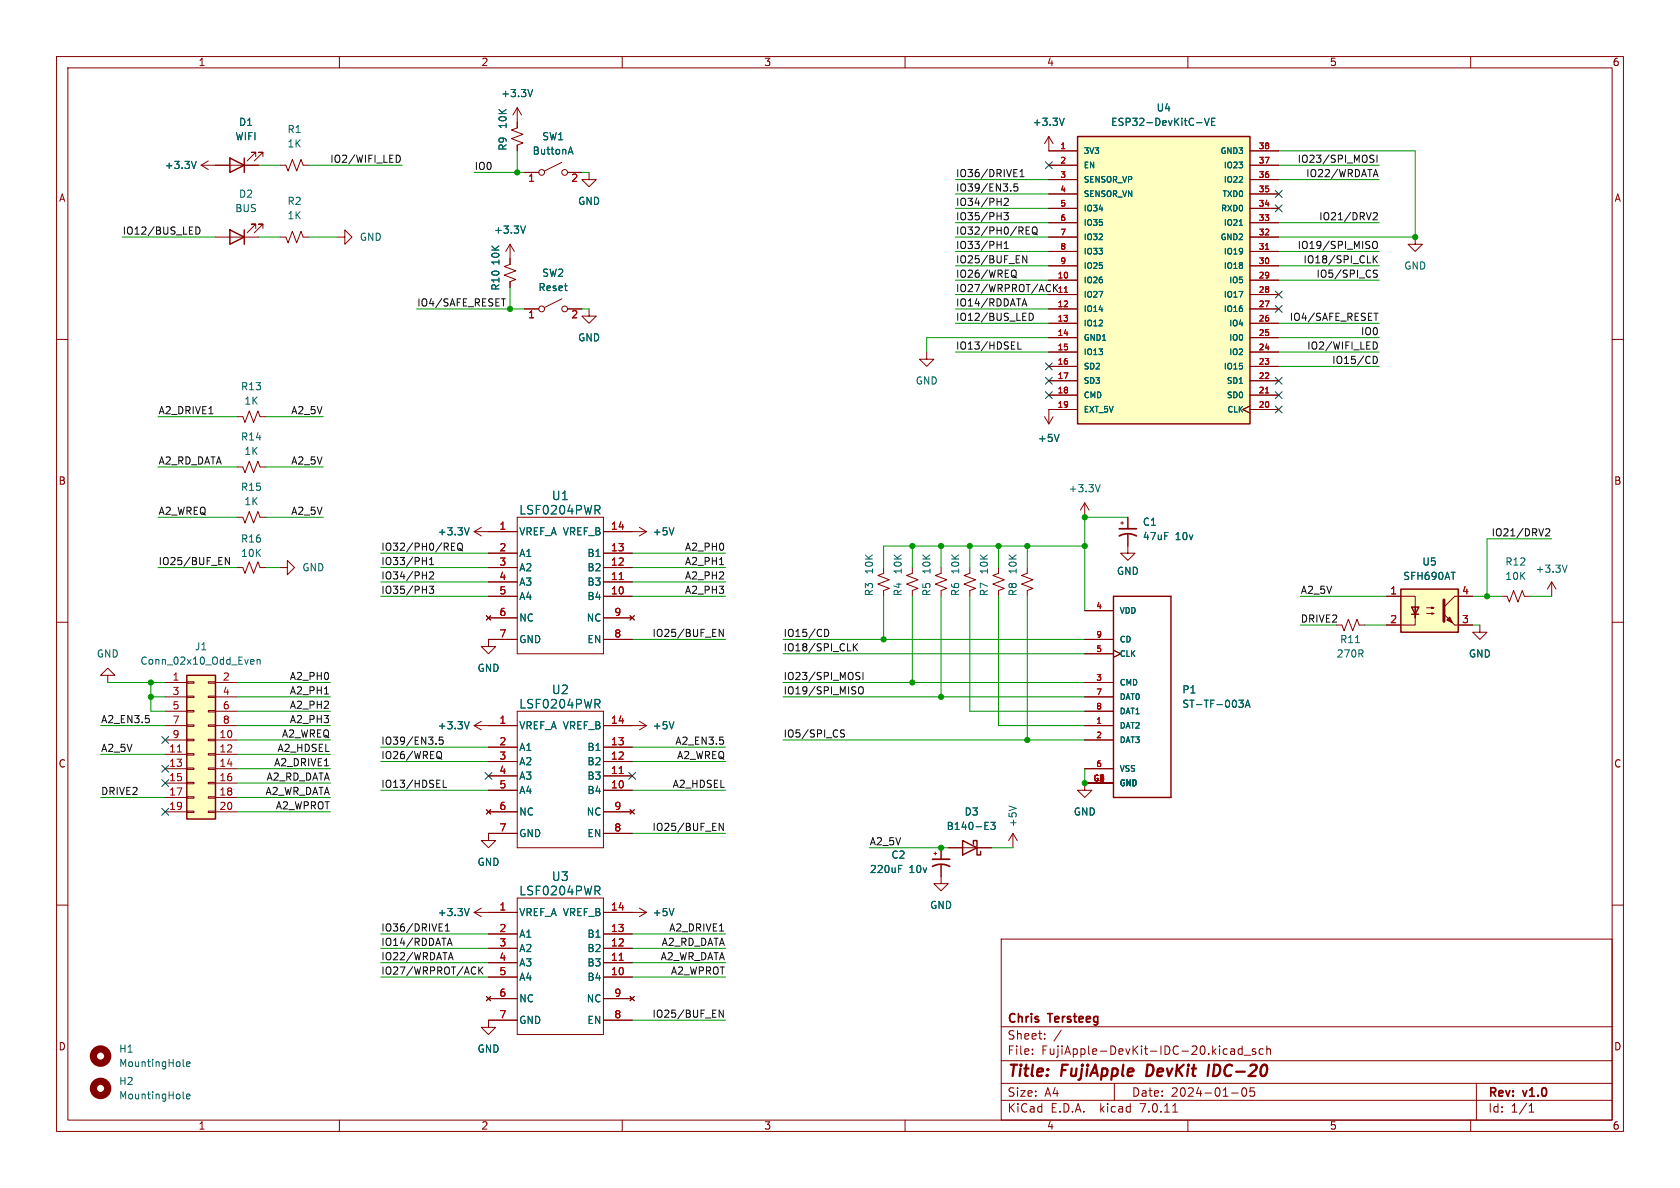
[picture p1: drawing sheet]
<svg xmlns="http://www.w3.org/2000/svg" width="297mm" height="210mm" viewBox="0 0 297 210" stroke-linecap="round" stroke-linejoin="round" font-family="sans-serif">
<g fill="none" stroke="#840000" stroke-width=".18">
<path d="M10 10h277v190h-277zM12 12h273v186h-273zM60 10v2M91.4 19.1v3.5l-1 .4 2.1 .7-2.1 .8 2.1 .8-1.1 .4v1M91.4 19.1l-.7 1.2M91.4 19.1l.8 1.2M110 10v2M160 10v2M210 10v2M260 10v2M35.6 29.2h10.1M35.6 29.2l1.2 .8"/>
<path d="M36.8 28.4l-1.2 .8M45.2 27.7v-.8h-.8h.8l-1.5 1.5M46.5 27.7v-.8h-.8h.8l-1.5 1.5M49.5 29.2h1l.4 1 .8-2 .8 2 .7-2 .4 1h1M92.7 30.5h2.5M99.3 28.7l-3 1.5M100.3 30.5h2.6M104.1 30.5v1.3h1.3l-1.3 1.2-1.2-1.2h1.2M185.4 24.1v2.6h5.1M185.4 29.2h5.1M185.4 31.8h5.1M185.4 39.4h5.1"/>
<path d="M185.4 36.8h5.1M185.4 34.3h5.1M185.4 24.1l-.7 1.3M185.4 24.1l.8 1.3M221 26.7h5.1M221 29.2h5.1M221 31.8h5.1M221 39.4h5.1M221 36.8h5.1M221 34.3h5.1M10 60h2M38.1 41.9h7.6"/>
<path d="M45.2 40.4v-.8h-.8h.8l-1.5 1.5M46.5 40.4v-.8h-.8h.8l-1.5 1.5M49.5 41.9h1l.4 1 .8-2 .8 2 .7-2 .4 1h1M59.7 41.9h1.3v-1.3l1.2 1.3-1.2 1.3v-1.3M90.2 43.2v3.5l-1 .4 2 .8-2 .7 2 .8-1 .4v1M90.2 43.2l-.8 1.3M90.2 43.2l.7 1.3M92.7 54.6h2.5M99.3 52.8l-3 1.6M100.3 54.6h2.6M104.1 54.6v1.3h1.3l-1.3 1.3-1.2-1.3h1.2M185.4 49.5h5.1"/>
<path d="M185.4 52.1h5.1M185.4 54.6h5.1M185.4 57.2h5.1M185.4 59.7h5.1M185.4 47h5.1M185.4 44.5h5.1M185.4 41.9h5.1M221 49.5h5.1M221 52.1h5.1M221 54.6h5.1M221 57.2h5.1M221 59.7h5.1"/>
<path d="M221 47h5.1M221 44.5h5.1M221 41.9h5.1M250.2 41.9v1.3h1.3l-1.3 1.3-1.3-1.3h1.3M285 60h2M41.9 73.7h1l.4 1 .8-2.1 .7 2.1 .8-2.1 .4 1.1h1M163.8 62.2v1.3h1.3l-1.3 1.3-1.2-1.3h1.2M184.7 73.7l.7 1.2M185.4 62.2h5.1M185.4 64.8h5.1M185.4 67.3h5.1M185.4 69.9h5.1"/>
<path d="M186.2 73.7l-.8 1.2M190.5 72.4h-5.1v2.5M221 71.8l-1.3 .6 1.3 .6M221 62.2h5.1M221 64.8h5.1M221 67.3h5.1M221 69.9h5.1M221 72.4h5.1M41.9 91.4h1l.4 1.1 .8-2.1 .7 2.1 .8-2.1 .4 1h1M41.9 82.6h1l.4 1 .8-2.1 .7 2.1 .8-2.1 .4 1.1h1M83.8 94h7.6M83.8 94l1.3 .7"/>
<path d="M85.1 93.2l-1.3 .8M86.4 97.8h5M91.4 91.4h15.3v24.2h-15.3zM106.7 94h7.6M106.7 97.8h5.1M113 93.2l1.3 .8M114.3 94l-1.3 .7M191.8 88.9l-.8 1.3M191.8 88.9v2.5M191.8 88.9l.7 1.3M198.1 92.5h.5M198.4 92.2v.5"/>
<path d="M199.4 94.5v3.3h1.3l-1.3 1.3-1.3-1.3h1.3M199.4 91.4v2.1M10 110h2M19 119.4h1.3l-1.3-1.3-1.2 1.3h1.2v1.3M41.9 100.3h1l.4 1 .8-2 .7 2 .8-2 .4 1h1M49.5 100.3h1.3v-1.2l1.3 1.2-1.3 1.3v-1.3M86 108.8l.7 .8M86.4 105.4h5M86.4 102.9h5M86.4 100.3h5M86.4 109.2h5M86.7 108.8l-.7 .8"/>
<path d="M91.4 113h-5v1.3h1.2l-1.2 1.3-1.3-1.3h1.3M106.7 105.4h5.1M106.7 102.9h5.1M106.7 100.3h5.1M106.7 113h5.1M106.7 109.2h5.1M111.4 108.8l.7 .8M112.1 108.8l-.7 .8M156.2 100.3v1l-1 .4 2 .8-2 .8 2 .7-1 .4v1M161.3 100.3v1l-1 .4 2 .8-2 .8 2 .7-1 .4v1M166.4 100.3v1l-1 .4 2 .8-2 .8 2 .7-1 .4v1M171.4 100.3v1l-1 .4 2.1 .8-2.1 .8 2.1 .7-1.1 .4v1"/>
<path d="M176.5 100.3v1l-1 .4 2 .8-2 .8 2 .7-1 .4v1M181.6 100.3v1l-1 .4 2 .8-2 .8 2 .7-1 .4v1M191.8 115.6h5M191.8 113h5M191.8 108h5M196.8 114.9l1.3 .7-1.3 .6M236.2 110.5h1l.4 1 .8-2 .7 2 .8-2 .4 1h1M245.1 105.4h5.1v3.8v-1.9M250.2 108.6v1.9h-5.1M252.2 108.5h1.3l-.4 .1v-.3l.4 .2M252.2 107.4h1.3l-.4 .2v-.3l.4 .1M257.2 110.5h3.1"/>
<path d="M260.3 105.4h-3.1l-1.9 1.9M261.6 110.5v1.3h1.3l-1.3 1.2-1.3-1.2h1.3M265.4 105.4h1l.4 1 .8-2 .8 2 .7-2 .4 1h1M274.3 102.9l-.7 1.2M274.3 102.9v2.5M274.3 102.9l.8 1.2M285 110h2M29.2 125.7h3.8M29.2 128.3h3.8M29.2 120.7h3.8M29.2 130.8h3.8M29.2 133.4h3.8"/>
<path d="M29.2 135.9h3.8M29.2 138.4h3.8M29.2 123.2h3.8M33 138.3h1.3v.3h-1.3zM33 135.8h1.3v.2h-1.3zM33 133.2h1.3v.3h-1.3zM33 130.7h1.3v.2h-1.3zM33 128.1h1.3v.3h-1.3zM33 125.6h1.3v.3h-1.3zM33 123.1h1.3v.2h-1.3zM33 120.5h1.3v.3h-1.3zM36.8 138.3h1.3v.3h-1.3z"/>
<path d="M36.8 135.8h1.3v.2h-1.3zM36.8 133.2h1.3v.3h-1.3zM36.8 130.7h1.3v.2h-1.3zM36.8 128.1h1.3v.3h-1.3zM36.8 125.6h1.3v.3h-1.3zM36.8 123.1h1.3v.2h-1.3zM36.8 120.5h1.3v.3h-1.3zM38.1 125.7h3.8M38.1 128.3h3.8M38.1 120.7h3.8M38.1 130.8h3.8M38.1 133.4h3.8"/>
<path d="M38.1 135.9h3.8M38.1 138.4h3.8M38.1 123.2h3.8M83.8 128.3h7.6M83.8 128.3l1.3 .7M85.1 127.5l-1.3 .8M86.4 139.7h5M86.4 137.2h5M86.4 134.6h5M86.4 132.1h5M91.4 125.7h15.3v24.2h-15.3zM106.7 128.3h7.6"/>
<path d="M106.7 139.7h5.1M106.7 137.2h5.1M106.7 134.6h5.1M106.7 132.1h5.1M113 127.5l1.3 .8M114.3 128.3l-1.3 .7M191.8 125.7h5M191.8 128.3h5M191.8 120.7h5M191.8 130.8h5M191.8 135.9h5M191.8 123.2h5"/>
<path d="M196.8 138.4h-5v1.3h1.2l-1.2 1.3-1.3-1.3h1.3M10 160h2M29.2 143.5h3.8M29.2 141h3.8M33 143.4h1.3v.2h-1.3zM33 140.8h1.3v.3h-1.3zM36.8 143.4h1.3v.2h-1.3zM36.8 140.8h1.3v.3h-1.3zM38.1 143.5h3.8M38.1 141h3.8M86 143.1l.7 .8M86.4 143.5h5"/>
<path d="M86.7 143.1l-.7 .8M91.4 147.3h-5v1.3h1.2l-1.2 1.3-1.3-1.3h1.3M91.4 158.8h15.3v24.1h-15.3zM106.7 147.3h5.1M106.7 143.5h5.1M111.4 143.1l.7 .8M112.1 143.1l-.7 .8M165.1 150.9h.5M165.4 150.6v.5M166.4 152.9v3.3h1.2l-1.2 1.3-1.3-1.3h1.3M166.4 149.9v2M167.6 149.9h7.7"/>
<path d="M179.1 147.3l-.8 1.3M179.1 147.3v2.6M179.1 147.3l.7 1.3M285 160h2M83.8 161.3h7.6M83.8 161.3l1.3 .8M85.1 160.5l-1.3 .8M86 176.1l.7 .8M86.4 172.7h5M86.4 170.2h5M86.4 167.6h5M86.4 165.1h5"/>
<path d="M86.4 176.5h5M86.7 176.1l-.7 .8M106.7 161.3h7.6M106.7 172.7h5.1M106.7 170.2h5.1M106.7 167.6h5.1M106.7 165.1h5.1M106.7 176.5h5.1M111.4 176.1l.7 .8M112.1 176.1l-.7 .8M113 160.5l1.3 .8M114.3 161.3l-1.3 .8"/>
<path d="M177 166h108v32h-108zM60 198v2M91.4 180.3h-5v1.3h1.2l-1.2 1.3-1.3-1.3h1.3M106.7 180.3h5.1M110 198v2M160 198v2M177 194.5h108M177 191.5h108M177 187.5h108M177 181.5h108M182.5 186.3v.1M182.5 185.5v.1"/>
<path d="M184.7 183.6v.1M184.7 182.8v.1M187.6 182.1l-1.3 2M197 191.5v3M207.3 196.6h.9M210 198v2M217.6 185.5h.6v.9M217.7 193.2h1.2M218.2 185.8h-.5a.29 .29 0 0 0-.2 .3 .29 .29 0 0 0 .2 .3l.5-.1M219.6 185.5l-.4-.1-.3 .3v.4l.1 .2h.6M219.6 184.9v1.5M219.7 192.4l.2-.1a.81 .81 0 0 1 .6 .6 .81 .81 0 0 1-.3 .8l-.2 .1a.81 .81 0 0 1-.3-1.4z"/>
<path d="M220 186.5h1.1M221.7 192.3h-.7v.7l.2-.1h.5l.1 .3-.1 .5-.2 .1-.5-.1M222 185.5l-.4-.1-.2 .2 .1 .2 .5 .2v.3h-.6M223.3 185.5l-.4-.1-.3 .3v.4l.1 .2h.6M224 185.5l.2-.1 .3 .1 .1 .9M224 184.9v1.5M260 198v2M261 191.5v6.5M270.3 196.6h.9M270.3 195.5l.4-.4v1.5"/>
<circle cx="95.8" cy="30.5" r=".51"/>
<circle cx="99.8" cy="30.5" r=".51"/>
<circle cx="95.8" cy="54.6" r=".51"/>
<circle cx="99.8" cy="54.6" r=".51"/>
</g>
<path d="M202.9 188.2l-.3 2h.5M213.7 188.2l-.2 2" fill="none" stroke="#840000" stroke-width=".4"/>
<path d="M197.9 94.7a3.2 3.2 0 0 1 3 0M197.9 93.5h3M164.8 153.2a3.2 3.2 0 0 1 3.1 0M164.8 151.9h3.1" fill="none" stroke="#840000" stroke-width=".3"/>
<g fill="none" stroke="#006464" stroke-width=".18">
<path d="M94.2 15.8l-.5 1.3M34.7 28.5l-.4 1.3M92.9 39.9l-.4 1.3M100.6 26.9h.6M100.9 26l.4 1.2M188.1 20.9l-.4 1.3M211.5 21.7h1M212.9 20.9l.5 1.3 .4-1.3M214.2 21.5h.4M214.8 20.9h-.6v1.3h.6M219.1 39.8h.6M187.2 76.8l-.4 1.2"/>
<path d="M83 93.3l-.5 1.3M105.6 90.1l.5 .8M105.8 89.3l.3 .3-.1 .4-.2 .1M119.1 93.3l-.4 1.3M194.5 85.7l-.4 1.2M277 99.9l-.4 1.3M44.5 116.6h.3l.1 .3-.6 .1M44.8 117.4h-.3M45.4 116.7l.2-.1h.3l.1 .8M45.4 116.6v.8M239.6 113.6h.8M83 127.6l-.5 1.2"/>
<path d="M105.6 124.4l.5 .8M105.8 123.6l.3 .3-.1 .4-.2 .1M119.1 127.6l-.4 1.2M219 123.8h.8l-.4 .5 .3 .1 .1 .4-.3 .2h-.3M220.2 125l.4-1.2 .4 1.2M220.3 124.7h.6M105.6 157.5l.5 .7M105.8 156.7l.3 .2-.1 .4-.2 .2M158.9 153.6h.4M158.9 153h.6M174.1 146.6h.6M174.1 145.4h.6"/>
<path d="M175.2 145.4h.7l-.4 .4 .4 .2v.5l-.2 .1-.5-.1M178.4 142.5l1.2 .4M83 160.6l-.5 1.3M119.1 160.6l-.4 1.3M32.4 194.1l.2 .2M32.4 188.4l.2 .1M33 193.8l.6-.1-.1-.2-.3-.1-.2 .2v.6h.5M33 188.1l.6-.1-.1-.2-.3-.1-.2 .2v.6h.5"/>
</g>
<g fill="none" stroke="#840000" stroke-width="1.3">
<circle cx="17.8" cy="186.7" r="1.27"/>
<circle cx="17.8" cy="192.4" r="1.27"/>
</g>
<path d="M188.2 51.7h.5M223.7 44.1h.6M223.7 69.5h.6M109.5 102.5h.7M31.4 132.9h.7M109.5 136.7h.7M109.5 169.8h.7" fill="none" stroke="#a90000" stroke-width=".18"/>
<g fill="#ffffc2" stroke="#ffffc2" stroke-width=".18">
<path d="M190.5 24.1h30.5v50.8h-30.5z"/>
<path d="M33 119.4h5.1v25.4h-5.1z"/>
<path d="M247.6 104.1h10.2v7.7h-10.2z"/>
</g>
<path d="M40.6 27.9l2.6 1.3-2.6 1.3zM43.2 27.9v2.6M190.5 24.1h30.5v50.8h-30.5zM40.6 40.6l2.6 1.3-2.6 1.3zM43.2 40.6v2.6M33 119.4h5.1v25.4h-5.1zM196.8 105.4h10.2v35.6h-10.2zM247.6 104.1h10.2v7.7h-10.2zM249.6 107.3h1.2l-.6 1.3zM249.6 108.6h1.2M170.2 148.6l2.5 1.3-2.5 1.2zM172.1 149.2v-.6h.6v2.5h.7v-.6" fill="none" stroke="#840000" stroke-width=".25"/>
<g fill="#840000" stroke="#840000" stroke-width=".18">
<path d="M255.3 108.6l1.9 1.9z"/>
<path d="M255.8 109.6l.5-.5 .5 1z"/>
</g>
<path d="M255.3 106v3.9" fill="none" stroke="#840000" stroke-width=".51"/>
<g fill="none" stroke="#0f0f0f" stroke-width=".18">
<path d="M70.1 27.4a.64 .64 0 0 1 .7 .7 .64 .64 0 0 1-.7 .6M177.5 37.6h.8l-.5 .5 .4 .1v.5l-.2 .2-.5-.2M177.5 35.2l.5-.2 .3 .4-.8 .9h.8M178.7 33.7v.1M179.9 32.5h-.6l-.1 .6 .2-.1 .4 .1 .2 .1-.1 .5-.2 .1-.5-.1M180.3 31.2h.7M180.3 30.3l.4-.3v1.2M242.4 27.4l.5 .1M242.4 28l.4 .2 .1 .3-.2 .2h-.4M242.8 37.7l.5-.1 .2 .4-.8 .9h.8M242.9 30.9h.6M243.2 30l.4 1.2"/>
<path d="M243.4 27.4v1.3M34.6 40.1a.64 .64 0 0 1 .8 .7 .64 .64 0 0 1-.8 .6zM88.6 52.8h.8M176.3 43.3h.7M177 42.7v1.2M177.5 43.9h.8M177.5 43l.4-.3v1.2M179.1 47.7a.43 .43 0 0 1 .6 .5v.4a.43 .43 0 0 1-.6 .4M179.2 48.7l.5 .4M180.7 54.1l.4-1.3 .4 1.3M180.8 53.7h.6M181.4 40.1h.6"/>
<path d="M181.4 41.4h.6M181.4 40.7h.4M181.5 45.2v1.3l-.7-1.3v1.3M182 55.4a.64 .64 0 0 1 .7 .6 .64 .64 0 0 1-.7 .6zM182.7 40.2l.1-.1a.43 .43 0 0 1 .5 .5v.4a.42 .42 0 0 1-.4 .4 .42 .42 0 0 1-.4-.4v-.4zM182.7 41.1l.7 .4M186.2 50.3v1.3M186.4 50.8l.6 .8M187 50.3l-.8 .7M242.8 48.1l.7 .6-.2 .3h-.5M242.8 45.2v1.3M242.8 42.7h.2a.43 .43 0 0 1 .5 .4v.4a.42 .42 0 0 1-.4 .5 .42 .42 0 0 1-.4-.5v-.4z"/>
<path d="M242.9 55.4h.7M243 45.8l.5 .7M243.5 47.8l-.5-.1-.2 .3M243.5 45.2l-.7 .7M180 60.4v1.3h.6M242.8 60.4a.64 .64 0 0 1 .7 .7 .64 .64 0 0 1-.7 .6M242.8 63a.64 .64 0 0 1 .7 .6 .64 .64 0 0 1-.7 .7M40.6 98.5v1.3l-.8-1.3v1.3M74.7 99.2h.7M75.4 98.5v1.3M75.9 99.8h.8M75.9 98.9l.4-.4v1.3"/>
<path d="M79.8 96.6h.4M79.8 97.3h.6M79.8 96h.6M81.1 96.1l.1-.1a.43 .43 0 0 1 .5 .4v.5a.42 .42 0 0 1-.4 .4 .42 .42 0 0 1-.4-.4v-.5zM81.1 97l.7 .4M127.2 99.8h.7M273.3 93.6l.4-.1 .3 .3-.8 .9h.8M75.9 103.6h.8l-.5 .5 .4 .1v.6l-.2 .1-.5-.1M75.9 101.2l.5-.1 .3 .4-.8 .9h.8M127.9 111.2v1.3l-.8-1.3v1.3M145.8 111.2a.64 .64 0 0 1 .7 .7 .64 .64 0 0 1-.7 .6M150.9 113.8v1.3"/>
<path d="M151 114.3l.6 .8M151.5 119.5l.4 .1 .1 .3-.2 .2h-.3M151.5 118.9h.5M151.6 113.8l-.7 .7M152.6 118.9v1.2M26.3 127.1v.5M57.4 122.7h.7M77.1 131.4v.2M77.5 132.8a.43 .43 0 0 1 .6 .5v.4a.43 .43 0 0 1-.6 .4M77.6 133.8l.5 .4M78.3 130.3h-.6l-.1 .6 .2-.1h.4l.2 .2-.1 .4-.2 .2-.5-.2M78.4 137.9v1.3h.6"/>
<path d="M127.9 130.9v.5M148.6 129.4l.7 .5-.2 .4-.5-.1M149.3 129.1l-.5-.1-.2 .3M152 121.5l.1-.1a.43 .43 0 0 1 .5 .4v.5a.42 .42 0 0 1-.4 .4 .42 .42 0 0 1-.4-.4v-.5zM127.9 145.5v1.3l-.8-1.3v1.3M78.7 164.6h.7M78.7 163.7l.4-.4v1.3M79.1 167.1l.4-1.2 .4 1.2M79.2 166.8h.6M79.4 169.3h.6M79.7 168.4l.4 1.3M84.6 170.9v1.3"/>
<path d="M84.8 171.5l.6 .7M85.4 170.9l-.8 .8M127.9 178.6v1.2l-.8-1.2v1.2"/>
</g>
<g fill="none" stroke="#009600" stroke-width=".18">
<path d="M45.7 29.2h3.8M54.6 29.2h16.5M83.8 30.5h8.9M91.4 26.7v3.8M102.9 30.5h1.2M168.9 39.4h16.5M168.9 34.3h16.5M168.9 31.8h16.5M168.9 36.8h16.5M226.1 29.2h17.7M226.1 39.4h17.7M226.1 26.7h24.1v15.2h-24.1"/>
<path d="M226.1 31.8h17.7M21.6 41.9h16.5M45.7 41.9h3.8M54.6 41.9h5.1M73.7 54.6h19M90.2 50.8v3.8M102.9 54.6h1.2M168.9 52.1h16.5M168.9 54.6h16.5M168.9 49.5h16.5M168.9 47h16.5M168.9 41.9h16.5"/>
<path d="M168.9 57.2h16.5M168.9 44.5h16.5M185.4 59.7h-21.6v2.5M226.1 49.5h17.7M226.1 47h17.7M226.1 57.2h17.7M226.1 59.7h17.7M226.1 44.5h17.7M27.9 73.7h14M47 73.7h10.1M168.9 62.2h16.5M226.1 62.2h17.7"/>
<path d="M226.1 64.8h17.7M27.9 82.6h14M27.9 91.4h14M47 82.6h10.1M47 91.4h10.1M67.3 97.8h19.1M111.8 97.8h16.5M161.3 96.5v3.8M166.4 96.5v3.8M171.4 96.5v3.8M176.5 96.5v3.8M181.6 96.5v3.8"/>
<path d="M191.8 96.5h-35.6v3.8M199.4 91.4h-7.6v16.6M274.3 95.3h-11.4v10.1M27.9 100.3h14M47 100.3h2.5M67.3 100.3h19.1M67.3 105.4h19.1M67.3 102.9h19.1M111.8 100.3h16.5M111.8 105.4h16.5M111.8 102.9h16.5M111.8 113h16.5"/>
<path d="M138.4 113h53.4M138.4 115.6h53.4M156.2 105.4v7.6M161.3 105.4v15.3M166.4 105.4v17.8M171.4 105.4v20.3h20.4M176.5 105.4v22.9h15.3M181.6 105.4v25.4M229.9 105.4h15.2M229.9 110.5h6.3M241.3 110.5h3.8M260.3 105.4h5.1"/>
<path d="M260.3 110.5h1.3M270.5 105.4h3.8M17.8 133.4h11.4M17.8 128.3h11.4M19 120.7h10.2M26.7 120.7v5h2.5M26.7 123.2h2.5M41.9 133.4h16.5M41.9 135.9h16.5M41.9 125.7h16.5M41.9 123.2h16.5M41.9 130.8h16.5"/>
<path d="M41.9 128.3h16.5M41.9 120.7h16.5M41.9 138.4h16.5M67.3 134.6h19.1M67.3 139.7h19.1M67.3 132.1h19.1M111.8 134.6h16.5M111.8 139.7h16.5M111.8 132.1h16.5M138.4 123.2h53.4M138.4 130.8h53.4M138.4 120.7h53.4"/>
<path d="M191.8 135.9v2.5M17.8 141h11.4M41.9 141h16.5M41.9 143.5h16.5M111.8 147.3h16.5M153.7 149.9h13.9M175.3 149.9h3.8M67.3 165.1h19.1M67.3 167.6h19.1M67.3 170.2h19.1M67.3 172.7h19.1M111.8 165.1h16.5"/>
<path d="M111.8 167.6h16.5M111.8 170.2h16.5M111.8 172.7h16.5M111.8 180.3h16.5"/>
</g>
<g fill="none" stroke="#000084" stroke-width=".18">
<path d="M184.8 28.6l1.2 1.2M186 28.6l-1.2 1.2M225.5 33.7l1.2 1.2M225.5 36.2l1.2 1.2M226.7 33.7l-1.2 1.2M226.7 36.2l-1.2 1.2M225.5 54l1.2 1.2M225.5 51.5l1.2 1.2M226.7 54l-1.2 1.2M226.7 51.5l-1.2 1.2M184.8 66.7l1.2 1.2M184.8 69.2l1.2 1.3"/>
<path d="M184.8 64.2l1.2 1.2M186 66.7l-1.2 1.2M186 69.2l-1.2 1.3M186 64.2l-1.2 1.2M225.5 71.8l1.2 1.2M225.5 69.2l1.2 1.3M225.5 66.7l1.2 1.2M226.7 71.8l-1.2 1.2M226.7 69.2l-1.2 1.3M226.7 66.7l-1.2 1.2M28.6 137.8l1.2 1.2M28.6 130.2l1.2 1.2"/>
<path d="M28.6 135.3l1.2 1.2M29.8 137.8l-1.2 1.2M29.8 130.2l-1.2 1.2M29.8 135.3l-1.2 1.2M85.8 136.6l1.2 1.2M87 136.6l-1.2 1.2M111.2 136.6l1.2 1.2M112.4 136.6l-1.2 1.2M28.6 142.9l1.2 1.2M29.8 142.9l-1.2 1.2"/>
</g>
<g fill="#009600" stroke="#009600" stroke-width=".18">
<circle cx="91.4" cy="30.5" r=".46"/>
<circle cx="90.2" cy="54.6" r=".46"/>
<circle cx="26.7" cy="123.2" r=".46"/>
<circle cx="26.7" cy="120.7" r=".46"/>
<circle cx="191.8" cy="138.4" r=".46"/>
<circle cx="181.6" cy="130.8" r=".46"/>
<circle cx="166.4" cy="123.2" r=".46"/>
<circle cx="166.4" cy="149.9" r=".46"/>
<circle cx="176.5" cy="96.5" r=".46"/>
<circle cx="171.4" cy="96.5" r=".46"/>
<circle cx="166.4" cy="96.5" r=".46"/>
<circle cx="191.8" cy="96.5" r=".46"/>
<circle cx="181.6" cy="96.5" r=".46"/>
<circle cx="191.8" cy="91.4" r=".46"/>
<circle cx="250.2" cy="41.9" r=".46"/>
<circle cx="262.9" cy="105.4" r=".46"/>
<circle cx="161.3" cy="96.5" r=".46"/>
<circle cx="156.2" cy="113" r=".46"/>
<circle cx="161.3" cy="120.7" r=".46"/>
</g>
<g font-size="2.8" fill="#840000">
<text x="178" y="190.9">Title:</text>
<text x="187.7" y="190.9">FujiApple</text>
<text x="203.5" y="190.9">DevKit</text>
<text x="215.2" y="190.9">IDC-20</text>
</g>
<g font-size="2.1" fill="#006464">
<text x="97.5" y="88.6">U1</text>
<text x="91.7" y="91.2">LSF0204PWR</text>
<text x="91.7" y="125.5">LSF0204PWR</text>
<text x="97.5" y="122.9">U2</text>
<text x="97.5" y="155.9">U3</text>
<text x="91.7" y="158.5">LSF0204PWR</text>
</g>
<g font-size="2.1" fill="#840000">
<text x="178" y="184">Sheet:</text>
<text x="178" y="181.2">Chris</text>
<text x="185.5" y="181.2">Tersteeg</text>
<text x="178" y="186.7">File:</text>
<text x="184.1" y="186.7">FujiApple-DevKit-IDC-20.kicad_sch</text>
<text x="178" y="196.9">KiCad</text>
<text x="178" y="194.1">Size:</text>
<text x="184.7" y="194.1">A4</text>
<text x="185.7" y="196.9">E.D.A.</text>
<text x="194.6" y="196.9">kicad</text>
<text x="200" y="194.1">Date:</text>
<text x="201.8" y="196.9">7.0.11</text>
<text x="207" y="194.1">2024-01-05</text>
<text x="263" y="194.3">Rev:</text>
<text x="263" y="196.9">Id:</text>
<text x="267.1" y="196.9">1/1</text>
<text x="269.4" y="194.3">v1.0</text>
</g>
<g font-size="1.8" fill="#840000">
<text x="35" y="11.9">1</text>
<text x="85" y="11.9">2</text>
<text x="135" y="11.9">3</text>
<text x="185" y="11.9">4</text>
<text x="235" y="11.9">5</text>
<text x="285" y="11.9">6</text>
<text x="10.3" y="35.9">A</text>
<text x="285.3" y="35.9">A</text>
<text x="10.3" y="85.9">B</text>
<text x="285.3" y="85.9">B</text>
<text x="10.3" y="135.9">C</text>
<text x="285.3" y="135.9">C</text>
<text x="10.3" y="185.9">D</text>
<text x="285.3" y="185.9">D</text>
<text x="35" y="199.9">1</text>
<text x="85" y="199.9">2</text>
<text x="135" y="199.9">3</text>
<text x="185" y="199.9">4</text>
<text x="235" y="199.9">5</text>
<text x="285" y="199.9">6</text>
</g>
<g font-size="1.8" fill="#006464">
<text x="88.5" y="17.4">+3.3V</text>
<text x="42.2" y="22.5">D1</text>
<text x="50.7" y="23.7">R1</text>
<text x="89.8" y="22.9" transform="rotate(-90 89.8 22.9)">10K</text>
<text x="182.5" y="22.5">+3.3V</text>
<text x="196.3" y="22.5">ESP32-DevKitC-VE</text>
<text x="204.4" y="19.9">U4</text>
<text x="41.5" y="25">WIFI</text>
<text x="50.7" y="26.3">1K</text>
<text x="89.8" y="26.7" transform="rotate(-90 89.8 26.7)">R9</text>
<text x="94.1" y="27.5">ButtonA</text>
<text x="95.8" y="25">SW1</text>
<text x="29" y="30.1">+3.3V</text>
<text x="42.2" y="35.2">D2</text>
<text x="41.5" y="37.7">BUS</text>
<text x="50.7" y="36.4">R2</text>
<text x="50.7" y="39">1K</text>
<text x="87.2" y="41.5">+3.3V</text>
<text x="102.1" y="36.4">GND</text>
<text x="63.5" y="42.8">GND</text>
<text x="88.5" y="47" transform="rotate(-90 88.5 47)">10K</text>
<text x="248.2" y="47.9">GND</text>
<text x="88.5" y="51.5" transform="rotate(-90 88.5 51.5)">R10</text>
<text x="95.1" y="51.7">Reset</text>
<text x="95.8" y="49.1">SW2</text>
<text x="102.1" y="60.6">GND</text>
<text x="42.5" y="69.2">R13</text>
<text x="43.1" y="71.7">1K</text>
<text x="161.8" y="68.2">GND</text>
<text x="42.5" y="78.1">R14</text>
<text x="43.1" y="80.6">1K</text>
<text x="183.4" y="78.3">+5V</text>
<text x="42.5" y="87">R15</text>
<text x="43.1" y="89.5">1K</text>
<text x="188.8" y="87.2">+3.3V</text>
<text x="77.3" y="94.8">+3.3V</text>
<text x="91.7" y="94.8">VREF_A VREF_B</text>
<text x="115.3" y="94.8">+5V</text>
<text x="201.9" y="93.1">C1</text>
<text x="201.9" y="95.7">47uF</text>
<text x="207.8" y="95.7">10v</text>
<text x="42.5" y="96.1">R16</text>
<text x="42.5" y="98.7">10K</text>
<text x="53.3" y="101.2">GND</text>
<text x="91.7" y="98.7">A1</text>
<text x="91.7" y="101.2">A2</text>
<text x="103.7" y="101.2">B2</text>
<text x="103.7" y="98.7">B1</text>
<text x="154.5" y="101.6" transform="rotate(-90 154.5 101.6)">10K</text>
<text x="159.6" y="101.6" transform="rotate(-90 159.6 101.6)">10K</text>
<text x="164.7" y="101.6" transform="rotate(-90 164.7 101.6)">10K</text>
<text x="169.8" y="101.6" transform="rotate(-90 169.8 101.6)">10K</text>
<text x="174.9" y="101.6" transform="rotate(-90 174.9 101.6)">10K</text>
<text x="179.9" y="101.6" transform="rotate(-90 179.9 101.6)">10K</text>
<text x="197.4" y="101.8">GND</text>
<text x="251.4" y="100.2">U5</text>
<text x="266" y="100.2">R12</text>
<text x="271.4" y="101.4">+3.3V</text>
<text x="91.7" y="103.7">A3</text>
<text x="91.7" y="106.3">A4</text>
<text x="103.7" y="106.3">B4</text>
<text x="103.7" y="103.7">B3</text>
<text x="154.5" y="105.5" transform="rotate(-90 154.5 105.5)">R3</text>
<text x="159.6" y="105.5" transform="rotate(-90 159.6 105.5)">R4</text>
<text x="164.7" y="105.5" transform="rotate(-90 164.7 105.5)">R5</text>
<text x="169.8" y="105.5" transform="rotate(-90 169.8 105.5)">R6</text>
<text x="174.9" y="105.5" transform="rotate(-90 174.9 105.5)">R7</text>
<text x="179.9" y="105.5" transform="rotate(-90 179.9 105.5)">R8</text>
<text x="248" y="102.7">SFH690AT</text>
<text x="266" y="102.7">10K</text>
<text x="91.7" y="113.9">GND</text>
<text x="91.7" y="110.1">NC</text>
<text x="103.6" y="110.1">NC</text>
<text x="103.7" y="113.9">EN</text>
<text x="236.8" y="113.9">R11</text>
<text x="17" y="116.4">GND</text>
<text x="24.7" y="117.7">Conn_02x10_Odd_Even</text>
<text x="34.4" y="115.2">J1</text>
<text x="84.3" y="119">GND</text>
<text x="236.2" y="116.4">270R</text>
<text x="259.6" y="116.4">GND</text>
<text x="208.9" y="122.8">P1</text>
<text x="208.9" y="125.3">ST-TF-003A</text>
<text x="77.3" y="129.1">+3.3V</text>
<text x="91.7" y="129.1">VREF_A VREF_B</text>
<text x="115.3" y="129.1">+5V</text>
<text x="91.7" y="132.9">A1</text>
<text x="91.7" y="135.5">A2</text>
<text x="103.7" y="135.5">B2</text>
<text x="103.7" y="132.9">B1</text>
<text x="91.7" y="138">A3</text>
<text x="91.7" y="140.6">A4</text>
<text x="103.7" y="140.6">B4</text>
<text x="103.7" y="138">B3</text>
<text x="91.7" y="148.2">GND</text>
<text x="91.7" y="144.4">NC</text>
<text x="103.6" y="144.4">NC</text>
<text x="103.7" y="148.2">EN</text>
<text x="167.3" y="146.9">B140-E3</text>
<text x="170.4" y="144.4">D3</text>
<text x="179.9" y="146.3" transform="rotate(-90 179.9 146.3)">+5V</text>
<text x="189.7" y="144.4">GND</text>
<text x="84.3" y="153.3">GND</text>
<text x="153.7" y="154.5">220uF</text>
<text x="157.5" y="152">C2</text>
<text x="160.7" y="154.5">10v</text>
<text x="164.3" y="160.9">GND</text>
<text x="77.3" y="162.2">+3.3V</text>
<text x="91.7" y="162.2">VREF_A VREF_B</text>
<text x="91.7" y="166">A1</text>
<text x="103.7" y="166">B1</text>
<text x="115.3" y="162.2">+5V</text>
<text x="91.7" y="168.5">A2</text>
<text x="91.7" y="171">A3</text>
<text x="91.7" y="173.6">A4</text>
<text x="103.7" y="173.6">B4</text>
<text x="103.7" y="171">B3</text>
<text x="103.7" y="168.5">B2</text>
<text x="91.7" y="177.4">NC</text>
<text x="103.6" y="177.4">NC</text>
<text x="91.7" y="181.2">GND</text>
<text x="103.7" y="181.2">EN</text>
<text x="21" y="192">H2</text>
<text x="21" y="186.3">H1</text>
<text x="21" y="188.8">MountingHole</text>
<text x="84.3" y="186.3">GND</text>
<text x="21" y="194.5">MountingHole</text>
</g>
<g font-size="1.8" fill="#0f0f0f">
<text x="58.3" y="28.9">IO2/WIFI_LED</text>
<text x="229.3" y="28.9">IO23/SPI_MOSI</text>
<text x="83.8" y="30.1">IO0</text>
<text x="168.9" y="31.4">IO36/DRIVE1</text>
<text x="168.9" y="33.9">IO39/EN3.5</text>
<text x="230.8" y="31.4">IO22/WRDATA</text>
<text x="21.6" y="41.6">IO12/BUS_LED</text>
<text x="168.9" y="36.5">IO34/PH2</text>
<text x="168.9" y="39">IO35/PH3</text>
<text x="168.9" y="41.6">IO32/PH0/REQ</text>
<text x="233.1" y="39">IO21/DRV2</text>
<text x="168.9" y="44.1">IO33/PH1</text>
<text x="168.9" y="46.6">IO25/BUF_EN</text>
<text x="229.3" y="44.1">IO19/SPI_MISO</text>
<text x="230.3" y="46.6">IO18/SPI_CLK</text>
<text x="168.9" y="51.7">IO27/WRPROT/ACK</text>
<text x="168.9" y="49.2">IO26/WREQ</text>
<text x="232.6" y="49.2">IO5/SPI_CS</text>
<text x="73.7" y="54.3">IO4/SAFE_RESET</text>
<text x="168.9" y="56.8">IO12/BUS_LED</text>
<text x="168.9" y="54.3">IO14/RDDATA</text>
<text x="227.9" y="56.8">IO4/SAFE_RESET</text>
<text x="240.5" y="59.3">IO0</text>
<text x="168.9" y="61.9">IO13/HDSEL</text>
<text x="231" y="61.9">IO2/WIFI_LED</text>
<text x="235.4" y="64.4">IO15/CD</text>
<text x="27.9" y="73.3">A2_DRIVE1</text>
<text x="51.4" y="73.3">A2_5V</text>
<text x="27.9" y="82.2">A2_RD_DATA</text>
<text x="51.4" y="82.2">A2_5V</text>
<text x="27.9" y="91.1">A2_WREQ</text>
<text x="51.4" y="91.1">A2_5V</text>
<text x="263.6" y="94.9">IO21/DRV2</text>
<text x="27.9" y="100">IO25/BUF_EN</text>
<text x="67.3" y="97.4">IO32/PH0/REQ</text>
<text x="67.3" y="100">IO33/PH1</text>
<text x="121" y="100">A2_PH1</text>
<text x="121" y="97.4">A2_PH0</text>
<text x="67.3" y="102.5">IO34/PH2</text>
<text x="67.3" y="105.1">IO35/PH3</text>
<text x="121" y="105.1">A2_PH3</text>
<text x="121" y="102.5">A2_PH2</text>
<text x="229.9" y="105.1">A2_5V</text>
<text x="115.2" y="112.7">IO25/BUF_EN</text>
<text x="138.4" y="112.7">IO15/CD</text>
<text x="229.9" y="110.1">DRIVE2</text>
<text x="138.4" y="115.2">IO18/SPI_CLK</text>
<text x="51.1" y="120.3">A2_PH0</text>
<text x="51.1" y="122.8">A2_PH1</text>
<text x="51.1" y="125.4">A2_PH2</text>
<text x="138.4" y="122.8">IO19/SPI_MISO</text>
<text x="138.4" y="120.3">IO23/SPI_MOSI</text>
<text x="17.8" y="127.9">A2_EN3.5</text>
<text x="49.8" y="130.5">A2_WREQ</text>
<text x="51.1" y="127.9">A2_PH3</text>
<text x="67.3" y="131.7">IO39/EN3.5</text>
<text x="119.3" y="131.7">A2_EN3.5</text>
<text x="138.4" y="130.5">IO5/SPI_CS</text>
<text x="17.8" y="133">A2_5V</text>
<text x="48.4" y="135.5">A2_DRIVE1</text>
<text x="49" y="133">A2_HDSEL</text>
<text x="67.3" y="134.3">IO26/WREQ</text>
<text x="119.6" y="134.3">A2_WREQ</text>
<text x="17.8" y="140.6">DRIVE2</text>
<text x="46.8" y="140.6">A2_WR_DATA</text>
<text x="47" y="138.1">A2_RD_DATA</text>
<text x="48.7" y="143.2">A2_WPROT</text>
<text x="67.3" y="139.4">IO13/HDSEL</text>
<text x="118.8" y="139.4">A2_HDSEL</text>
<text x="115.2" y="147">IO25/BUF_EN</text>
<text x="153.7" y="149.5">A2_5V</text>
<text x="67.3" y="164.8">IO36/DRIVE1</text>
<text x="67.3" y="167.3">IO14/RDDATA</text>
<text x="116.9" y="167.3">A2_RD_DATA</text>
<text x="118.2" y="164.8">A2_DRIVE1</text>
<text x="67.3" y="169.8">IO22/WRDATA</text>
<text x="67.3" y="172.4">IO27/WRPROT/ACK</text>
<text x="116.7" y="169.8">A2_WR_DATA</text>
<text x="118.5" y="172.4">A2_WPROT</text>
<text x="115.2" y="180">IO25/BUF_EN</text>
</g>
<g font-size="1.8" fill="#a90000">
<text x="93.3" y="32.5">1</text>
<text x="100.9" y="32.5">2</text>
<text x="93.3" y="56.6">1</text>
<text x="100.9" y="56.6">2</text>
<text x="88.2" y="93.7">1</text>
<text x="107.9" y="93.7">14</text>
<text x="88.2" y="97.5">2</text>
<text x="88.2" y="100.1">3</text>
<text x="107.9" y="100.1">12</text>
<text x="107.9" y="97.5">13</text>
<text x="88.2" y="102.6">4</text>
<text x="88.2" y="105.2">5</text>
<text x="107.9" y="105.2">10</text>
<text x="107.9" y="102.6">11</text>
<text x="245.7" y="105.2">1</text>
<text x="258.4" y="105.2">4</text>
<text x="88.2" y="112.8">7</text>
<text x="88.2" y="109">6</text>
<text x="108.5" y="112.8">8</text>
<text x="108.5" y="109">9</text>
<text x="245.7" y="110.2">2</text>
<text x="258.4" y="110.2">3</text>
<text x="30.4" y="120.4">1</text>
<text x="30.4" y="122.9">3</text>
<text x="30.4" y="125.5">5</text>
<text x="39.3" y="120.4">2</text>
<text x="39.3" y="122.9">4</text>
<text x="39.3" y="125.5">6</text>
<text x="30.4" y="128">7</text>
<text x="30.4" y="130.6">9</text>
<text x="38.7" y="130.6">10</text>
<text x="39.3" y="128">8</text>
<text x="88.2" y="128">1</text>
<text x="88.2" y="131.8">2</text>
<text x="107.9" y="131.8">13</text>
<text x="107.9" y="128">14</text>
<text x="29.8" y="133.1">11</text>
<text x="29.8" y="135.6">13</text>
<text x="38.7" y="133.1">12</text>
<text x="38.7" y="135.6">14</text>
<text x="88.2" y="134.4">3</text>
<text x="88.2" y="136.9">4</text>
<text x="107.9" y="136.9">11</text>
<text x="107.9" y="134.4">12</text>
<text x="29.8" y="138.2">15</text>
<text x="29.8" y="140.7">17</text>
<text x="29.8" y="143.3">19</text>
<text x="38.7" y="138.2">16</text>
<text x="38.7" y="140.7">18</text>
<text x="38.7" y="143.3">20</text>
<text x="88.2" y="139.4">5</text>
<text x="88.2" y="143.3">6</text>
<text x="107.9" y="139.4">10</text>
<text x="108.5" y="143.3">9</text>
<text x="88.2" y="147.1">7</text>
<text x="108.5" y="147.1">8</text>
<text x="88.2" y="161">1</text>
<text x="107.9" y="161">14</text>
<text x="88.2" y="164.8">2</text>
<text x="88.2" y="167.4">3</text>
<text x="107.9" y="167.4">12</text>
<text x="107.9" y="164.8">13</text>
<text x="88.2" y="169.9">4</text>
<text x="88.2" y="172.5">5</text>
<text x="107.9" y="172.5">10</text>
<text x="107.9" y="169.9">11</text>
<text x="88.2" y="176.3">6</text>
<text x="108.5" y="176.3">9</text>
<text x="88.2" y="180.1">7</text>
<text x="108.5" y="180.1">8</text>
</g>
<g font-size="1.4" fill="#a90000">
<text x="187.3" y="26.4">1</text>
<text x="187.3" y="29">2</text>
<text x="222.4" y="29">37</text>
<text x="222.4" y="26.4">38</text>
<text x="187.3" y="31.5">3</text>
<text x="187.3" y="34">4</text>
<text x="222.4" y="34">35</text>
<text x="222.4" y="31.5">36</text>
<text x="187.3" y="36.6">5</text>
<text x="187.3" y="39.1">6</text>
<text x="187.3" y="41.7">7</text>
<text x="222.4" y="41.7">32</text>
<text x="222.4" y="39.1">33</text>
<text x="222.4" y="36.6">34</text>
<text x="187.3" y="44.2">8</text>
<text x="187.3" y="46.7">9</text>
<text x="222.4" y="46.7">30</text>
<text x="222.4" y="44.2">31</text>
<text x="186.9" y="49.3">10</text>
<text x="186.9" y="51.8">11</text>
<text x="222.4" y="51.8">28</text>
<text x="222.4" y="49.3">29</text>
<text x="186.9" y="54.4">12</text>
<text x="186.9" y="56.9">13</text>
<text x="186.9" y="59.4">14</text>
<text x="222.4" y="59.4">25</text>
<text x="222.4" y="56.9">26</text>
<text x="222.4" y="54.4">27</text>
<text x="186.9" y="62">15</text>
<text x="186.9" y="64.5">16</text>
<text x="222.4" y="64.5">23</text>
<text x="222.4" y="62">24</text>
<text x="186.9" y="67.1">17</text>
<text x="186.9" y="69.6">18</text>
<text x="222.4" y="69.6">21</text>
<text x="222.4" y="67.1">22</text>
<text x="186.9" y="72.1">19</text>
<text x="222.4" y="72.1">20</text>
<text x="193.7" y="107.7">4</text>
<text x="193.7" y="112.8">9</text>
<text x="193.7" y="115.3">5</text>
<text x="193.7" y="120.4">3</text>
<text x="193.7" y="122.9">7</text>
<text x="193.7" y="125.5">8</text>
<text x="193.7" y="128">1</text>
<text x="193.7" y="130.6">2</text>
<text x="193.7" y="135.6">6</text>
<text x="193.2" y="138.2">G2</text>
<text x="194.3" y="138.2">4</text>
<text x="194.3" y="138.2">1</text>
</g>
<g font-size="1.4" fill="#006464">
<text x="191.5" y="27.4">3V3</text>
<text x="191.5" y="29.9">EN</text>
<text x="215.6" y="27.4">GND3</text>
<text x="216.2" y="29.9">IO23</text>
<text x="191.5" y="32.5">SENSOR_VP</text>
<text x="191.5" y="35">SENSOR_VN</text>
<text x="216" y="35">TXD0</text>
<text x="216.2" y="32.5">IO22</text>
<text x="191.5" y="37.6">IO34</text>
<text x="191.5" y="40.1">IO35</text>
<text x="215.7" y="37.6">RXD0</text>
<text x="216.2" y="40.1">IO21</text>
<text x="191.5" y="42.6">IO32</text>
<text x="191.5" y="45.2">IO33</text>
<text x="191.5" y="47.7">IO25</text>
<text x="215.6" y="42.6">GND2</text>
<text x="216.2" y="47.7">IO18</text>
<text x="216.2" y="45.2">IO19</text>
<text x="191.5" y="50.3">IO26</text>
<text x="191.5" y="52.8">IO27</text>
<text x="216.2" y="52.8">IO17</text>
<text x="217.2" y="50.3">IO5</text>
<text x="191.5" y="55.3">IO14</text>
<text x="191.5" y="57.9">IO12</text>
<text x="216.2" y="55.3">IO16</text>
<text x="217.2" y="57.9">IO4</text>
<text x="191.5" y="60.4">GND1</text>
<text x="191.5" y="63">IO13</text>
<text x="191.5" y="65.5">SD2</text>
<text x="216.2" y="65.5">IO15</text>
<text x="217.2" y="63">IO2</text>
<text x="217.2" y="60.4">IO0</text>
<text x="191.5" y="68">SD3</text>
<text x="191.5" y="70.6">CMD</text>
<text x="216.8" y="70.6">SD0</text>
<text x="216.8" y="68">SD1</text>
<text x="191.5" y="73.1">EXT_5V</text>
<text x="216.9" y="73.1">CLK</text>
<text x="197.9" y="108.7">VDD</text>
<text x="197.9" y="113.8">CD</text>
<text x="197.9" y="116.3">CLK</text>
<text x="197.9" y="121.4">CMD</text>
<text x="197.9" y="123.9">DAT0</text>
<text x="197.9" y="129">DAT2</text>
<text x="197.9" y="131.5">DAT3</text>
<text x="197.9" y="126.5">DAT1</text>
<text x="197.9" y="136.6">VSS</text>
<text x="197.9" y="139.2">GND</text>
</g>
</svg>
